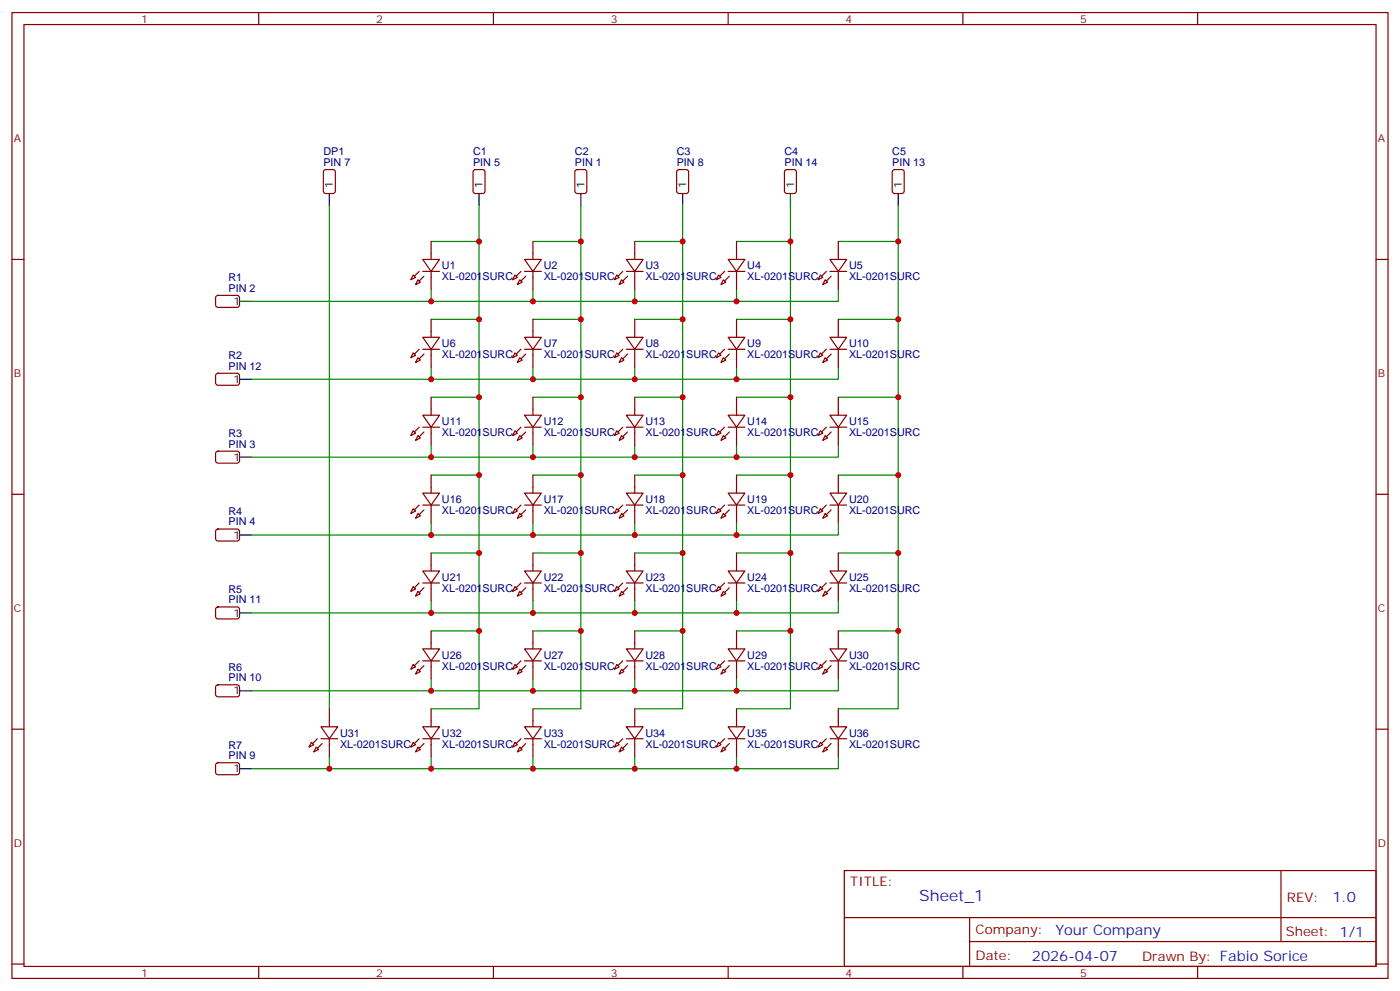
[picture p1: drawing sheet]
<svg xmlns="http://www.w3.org/2000/svg" width="412mm" height="292mm" viewBox="0 0 412 292" stroke-linecap="round" stroke-linejoin="round" font-family="sans-serif">
<g fill="none" stroke="#870000" stroke-width=".35">
<path d="M3.5 3.7h405.4v284.3h-405.4zM7.1 7.2h398.2v277.3h-398.2zM76.2 3.7v3.5M145.3 3.7v3.5M214.5 3.7v3.5M283.6 3.7v3.5M352.8 3.7v3.5M95.5 50.1l.5-.2h2.1l.6 .4 .1 6-.5 .6-2.3 .1-.7-.5-.1-5.9zM139.6 50.1l.5-.2h2.1l.6 .4 .1 6-.5 .6-2.3 .1-.7-.5-.1-5.9zM169.6 50.1l.4-.2h2.2l.6 .4 .1 6-.5 .6-2.4 .1-.6-.5-.1-5.9zM199.6 50.1l.4-.2h2.1l.7 .4v6l-.4 .6-2.4 .1-.6-.5-.1-5.9zM231.3 50.1l.5-.2h2.1l.6 .4 .1 6-.5 .6-2.3 .1-.7-.5v-5.9z"/>
<path d="M263.1 50.1l.4-.2h2.1l.7 .4v6l-.4 .6-2.4 .1-.6-.5-.1-5.9zM3.5 76.4h3.6M124.5 76.4h5l-2.5 3.5zM124.5 79.9h5M127 71.1v5.3M127 79.9v5.3M154.5 76.4h5l-2.5 3.5zM154.5 79.9h5M157 71.1v5.3M157 79.9v5.3M184.5 76.4h4.9l-2.4 3.5zM184.5 79.9h4.9"/>
<path d="M187 71.1v5.3M187 79.9v5.3M214.5 76.4h4.9l-2.4 3.5zM214.5 79.9h4.9M217 71.1v5.3M217 79.9v5.3M244.5 76.4h4.9l-2.5 3.5zM244.5 79.9h4.9M246.9 71.1v5.3M246.9 79.9v5.3M405.3 76.4h3.6M63.7 87.2l.5-.2h5.9l.5 .7-.1 2.4-.7 .4-5.9-.1-.4-.6v-2.1z"/>
<path d="M121.7 81l.7 .7-1.4 .7zM123.1 82.4l.7 .7-1.4 .7zM124.5 99.3h5l-2.5 3.5zM127 94v5.3M151.7 81l.7 .7-1.4 .7zM153.1 82.4l.7 .7-1.4 .7zM154.5 99.3h5l-2.5 3.5zM157 94v5.3M181.7 81l.7 .7-1.4 .7zM183.1 82.4l.7 .7-1.4 .7zM184.5 99.3h4.9l-2.4 3.5zM187 94v5.3"/>
<path d="M211.7 81l.7 .7-1.4 .7zM213.1 82.4l.7 .7-1.4 .7zM214.5 99.3h4.9l-2.4 3.5zM217 94v5.3M241.7 81l.7 .7-1.5 .7zM243.1 82.4l.7 .7-1.4 .7zM244.5 99.3h4.9l-2.5 3.5zM246.9 94v5.3M63.7 110.1l.5-.2h5.9l.5 .7-.1 2.4-.7 .4h-5.9l-.4-.7v-2.1zM121.7 103.9l.7 .7-1.4 .7zM123.1 105.3l.7 .7-1.4 .7zM124.5 102.8h5"/>
<path d="M127 102.8v5.3M127 116.9v5.3M151.7 103.9l.7 .7-1.4 .7zM153.1 105.3l.7 .7-1.4 .7zM154.5 102.8h5M157 102.8v5.3M157 116.9v5.3M181.7 103.9l.7 .7-1.4 .7zM183.1 105.3l.7 .7-1.4 .7zM184.5 102.8h4.9M187 102.8v5.3M187 116.9v5.3"/>
<path d="M211.7 103.9l.7 .7-1.4 .7zM213.1 105.3l.7 .7-1.4 .7zM214.5 102.8h4.9M217 102.8v5.3M217 116.9v5.3M241.7 103.9l.7 .7-1.5 .7zM243.1 105.3l.7 .7-1.4 .7zM244.5 102.8h4.9M246.9 102.8v5.3M246.9 116.9v5.3M63.7 133l.5-.2 5.9 .1 .5 .6-.1 2.4-.7 .4h-5.9l-.4-.7v-2.1zM121.7 126.8l.7 .7-1.4 .7z"/>
<path d="M123.1 128.2l.7 .7-1.4 .7zM124.5 122.2h5l-2.5 3.6zM124.5 125.8h5M127 125.8v5.3M127 139.9v5.3M151.7 126.8l.7 .7-1.4 .7zM153.1 128.2l.7 .7-1.4 .7zM154.5 122.2h5l-2.5 3.6zM154.5 125.8h5M157 125.8v5.3M157 139.9v5.3M181.7 126.8l.7 .7-1.4 .7z"/>
<path d="M183.1 128.2l.7 .7-1.4 .7zM184.5 122.2h4.9l-2.4 3.6zM184.5 125.8h4.9M187 125.8v5.3M187 139.9v5.3M211.7 126.8l.7 .7-1.4 .7zM213.1 128.2l.7 .7-1.4 .7zM214.5 122.2h4.9l-2.4 3.6zM214.5 125.8h4.9M217 125.8v5.3M217 139.9v5.3M241.7 126.8l.7 .7-1.5 .7z"/>
<path d="M243.1 128.2l.7 .7-1.4 .7zM244.5 122.2h4.9l-2.5 3.6zM244.5 125.8h4.9M246.9 125.8v5.3M246.9 139.9v5.3M3.5 145.5h3.6M63.7 156l.5-.2h5.9l.5 .7-.1 2.3-.7 .5-5.9-.1-.4-.6v-2.1zM121.7 149.8l.7 .7-1.4 .7zM123.1 151.2l.7 .7-1.4 .7zM124.5 145.2h5l-2.5 3.5zM124.5 148.7h5M127 148.7v5.3"/>
<path d="M151.7 149.8l.7 .7-1.4 .7zM153.1 151.2l.7 .7-1.4 .7zM154.5 145.2h5l-2.5 3.5zM154.5 148.7h5M157 148.7v5.3M181.7 149.8l.7 .7-1.4 .7zM183.1 151.2l.7 .7-1.4 .7zM184.5 145.2h4.9l-2.4 3.5zM184.5 148.7h4.9M187 148.7v5.3M211.7 149.8l.7 .7-1.4 .7zM213.1 151.2l.7 .7-1.4 .7z"/>
<path d="M214.5 145.2h4.9l-2.4 3.5zM214.5 148.7h4.9M217 148.7v5.3M241.7 149.8l.7 .7-1.5 .7zM243.1 151.2l.7 .7-1.4 .7zM244.5 145.2h4.9l-2.5 3.5zM244.5 148.7h4.9M246.9 148.7v5.3M405.3 145.5h3.6M63.7 178.9l.5-.2h5.9l.5 .7-.1 2.4-.7 .4-5.9-.1-.4-.6v-2.1zM121.7 172.7l.7 .7-1.4 .7zM123.1 174.1l.7 .7-1.4 .7z"/>
<path d="M124.5 168.1h5l-2.5 3.5zM124.5 171.6h5M127 162.8v5.3M127 171.6v5.3M151.7 172.7l.7 .7-1.4 .7zM153.1 174.1l.7 .7-1.4 .7zM154.5 168.1h5l-2.5 3.5zM154.5 171.6h5M157 162.8v5.3M157 171.6v5.3M181.7 172.7l.7 .7-1.4 .7zM183.1 174.1l.7 .7-1.4 .7z"/>
<path d="M184.5 168.1h4.9l-2.4 3.5zM184.5 171.6h4.9M187 162.8v5.3M187 171.6v5.3M211.7 172.7l.7 .7-1.4 .7zM213.1 174.1l.7 .7-1.4 .7zM214.5 168.1h4.9l-2.4 3.5zM214.5 171.6h4.9M217 162.8v5.3M217 171.6v5.3M241.7 172.7l.7 .7-1.5 .7zM243.1 174.1l.7 .7-1.4 .7z"/>
<path d="M244.5 168.1h4.9l-2.5 3.5zM244.5 171.6h4.9M246.9 162.8v5.3M246.9 171.6v5.3M121.7 195.6l.7 .7-1.4 .7zM123.1 197l.7 .7-1.4 .7zM124.5 191h5l-2.5 3.6zM124.5 194.6h5M127 185.7v5.3M127 194.6v5.2M151.7 195.6l.7 .7-1.4 .7zM153.1 197l.7 .7-1.4 .7z"/>
<path d="M154.5 191h5l-2.5 3.6zM154.5 194.6h5M157 185.7v5.3M157 194.6v5.2M181.7 195.6l.7 .7-1.4 .7zM183.1 197l.7 .7-1.4 .7zM184.5 191h4.9l-2.4 3.6zM184.5 194.6h4.9M187 185.7v5.3M187 194.6v5.2M211.7 195.6l.7 .7-1.4 .7zM213.1 197l.7 .7-1.4 .7z"/>
<path d="M214.5 191h4.9l-2.4 3.6zM214.5 194.6h4.9M217 185.7v5.3M217 194.6v5.2M241.7 195.6l.7 .7-1.5 .7zM243.1 197l.7 .7-1.4 .7zM244.5 191h4.9l-2.5 3.6zM244.5 194.6h4.9M246.9 185.7v5.3M246.9 194.6v5.2M3.5 214.7h3.6M63.7 201.8l.5-.2 5.9 .1 .5 .6-.1 2.4-.7 .4h-5.9l-.4-.7v-2.1z"/>
<path d="M91.7 218.5l.7 .8-1.4 .7zM93.1 220l.7 .7-1.4 .7zM94.5 214h5l-2.5 3.5zM94.5 217.5h5M97 208.7v5.3M97 217.5v5.3M121.7 218.5l.7 .8-1.4 .7zM123.1 220l.7 .7-1.4 .7zM124.5 214h5l-2.5 3.5zM124.5 217.5h5M127 208.7v5.3M127 217.5v5.3"/>
<path d="M151.7 218.5l.7 .8-1.4 .7zM153.1 220l.7 .7-1.4 .7zM154.5 214h5l-2.5 3.5zM154.5 217.5h5M157 208.7v5.3M157 217.5v5.3M181.7 218.5l.7 .8-1.4 .7zM183.1 220l.7 .7-1.4 .7zM184.5 214h4.9l-2.4 3.5zM184.5 217.5h4.9M187 208.7v5.3M187 217.5v5.3"/>
<path d="M211.7 218.5l.7 .8-1.4 .7zM213.1 220l.7 .7-1.4 .7zM214.5 214h4.9l-2.4 3.5zM214.5 217.5h4.9M217 208.7v5.3M217 217.5v5.3M241.7 218.5l.7 .8-1.5 .7zM243.1 220l.7 .7-1.4 .7zM244.5 214h4.9l-2.5 3.5zM244.5 217.5h4.9M246.9 208.7v5.3M246.9 217.5v5.3"/>
<path d="M405.3 214.7h3.6M63.7 224.7l.5-.2 5.9 .1 .5 .6-.1 2.4-.7 .5-5.9-.1-.4-.6v-2.2zM248.7 256.3h156.6v28.2h-156.6zM377.3 256.3v20.9M248.7 270.1h156.5M285.6 277.2h119.6M285.6 270.1v14.2M3.5 283.8h3.6M76.2 284.5v3.5M145.3 284.5v3.5M214.5 284.5v3.5M283.6 284.5v3.5"/>
<path d="M352.8 284.5v3.5M405.3 283.8h3.6"/>
</g>
<g fill="none" stroke="#000" stroke-width=".35">
<path d="M97 57v3.5M141.1 57v3.5M171.1 57v3.5M201.1 57v3.5M232.8 57v3.5M264.6 57v3.5M70.6 88.7h3.5M70.6 111.7h3.5M70.6 134.6h3.5M70.6 157.5h3.5M70.6 180.4h3.5M70.6 203.4h3.5"/>
<path d="M70.6 226.3h3.5"/>
</g>
<g fill="none" stroke="#008700" stroke-width=".35">
<path d="M97 60.5v148.2M141.1 60.5v10.6h-14.1M141.1 71.1v22.9h-14.1M171.1 60.5v10.6h-14.1M171.1 71.1v22.9h-14.1M201.1 60.5v10.6h-14.1M201.1 71.1v22.9h-14.1M232.8 60.5v10.6h-15.8M232.8 71.1v22.9h-15.8M264.6 60.5v10.6h-17.7M264.6 71.1v22.9h-17.7M127 85.2v3.5h-52.9"/>
<path d="M141.1 94v22.9h-14.1M157 85.2v3.5h-30M171.1 94v22.9h-14.1M187 85.2v3.5h-30M201.1 94v22.9h-14.1M217 85.2v3.5h-30M232.8 94v22.9h-15.8M246.9 85.2v3.5h-29.9M264.6 94v22.9h-17.7M127 108.1v3.6h-52.9M141.1 116.9v23h-14.1M157 108.1v3.6h-30"/>
<path d="M171.1 116.9v23h-14.1M187 108.1v3.6h-30M201.1 116.9v23h-14.1M217 108.1v3.6h-30M232.8 116.9v23h-15.8M246.9 108.1v3.6h-29.9M264.6 116.9v23h-17.7M127 131.1v3.5h-52.9M141.1 139.9v22.9h-14.1M157 131.1v3.5h-30M171.1 139.9v22.9h-14.1M187 131.1v3.5h-30"/>
<path d="M201.1 139.9v22.9h-14.1M217 131.1v3.5h-30M232.8 139.9v22.9h-15.8M246.9 131.1v3.5h-29.9M264.6 139.9v22.9h-17.7M127 154v3.5h-52.9M157 154v3.5h-30M187 154v3.5h-30M217 154v3.5h-30M246.9 154v3.5h-29.9M127 176.9v3.5h-52.9M141.1 162.8v22.9h-14.1"/>
<path d="M157 176.9v3.5h-30M171.1 162.8v22.9h-14.1M187 176.9v3.5h-30M201.1 162.8v22.9h-14.1M217 176.9v3.5h-30M232.8 162.8v22.9h-15.8M246.9 176.9v3.5h-29.9M264.6 162.8v22.9h-17.7M127 199.8v3.6h-52.9M141.1 185.7v23h-14.1M157 199.8v3.6h-30M171.1 185.7v23h-14.1"/>
<path d="M187 199.8v3.6h-30M201.1 185.7v23h-14.1M217 199.8v3.6h-30M232.8 185.7v23h-15.8M246.9 199.8v3.6h-29.9M264.6 185.7v23h-17.7M97 222.8v3.5M127 222.8v3.5M157 222.8v3.5M187 222.8v3.5M217 222.8v3.5M246.9 222.8v3.5h-172.8"/>
</g>
<g fill="#870000" stroke="#870000" stroke-width=".35">
<path d="M124.9 81.3l-1.4 1.4z"/>
<path d="M123.5 79.9l-1.4 1.4z"/>
<path d="M153.5 82.7l1.4-1.4z"/>
<path d="M153.5 79.9l-1.5 1.4z"/>
<path d="M184.9 81.3l-1.5 1.4z"/>
<path d="M183.4 79.9l-1.4 1.4z"/>
<path d="M214.8 81.3l-1.4 1.4z"/>
<path d="M213.4 79.9l-1.4 1.4z"/>
<path d="M244.8 81.3l-1.4 1.4z"/>
<path d="M243.4 79.9l-1.4 1.4z"/>
<path d="M124.9 104.2l-1.4 1.5z"/>
<path d="M123.5 102.8l-1.4 1.4z"/>
<path d="M153.5 105.7l1.4-1.5z"/>
<path d="M153.5 102.8l-1.5 1.4z"/>
<path d="M184.9 104.2l-1.5 1.5z"/>
<path d="M183.4 102.8l-1.4 1.4z"/>
<path d="M214.8 104.2l-1.4 1.5z"/>
<path d="M213.4 102.8l-1.4 1.4z"/>
<path d="M244.8 104.2l-1.4 1.5z"/>
<path d="M243.4 102.8l-1.4 1.4z"/>
<path d="M124.9 127.2l-1.4 1.4z"/>
<path d="M122.1 127.2l1.4-1.4z"/>
<path d="M154.9 127.2l-1.4 1.4z"/>
<path d="M153.5 125.8l-1.5 1.4z"/>
<path d="M184.9 127.2l-1.5 1.4z"/>
<path d="M182 127.2l1.4-1.4z"/>
<path d="M214.8 127.2l-1.4 1.4z"/>
<path d="M213.4 125.8l-1.4 1.4z"/>
<path d="M244.8 127.2l-1.4 1.4z"/>
<path d="M243.4 125.8l-1.4 1.4z"/>
<path d="M123.5 151.5l1.4-1.4z"/>
<path d="M123.5 148.7l-1.4 1.4z"/>
<path d="M154.9 150.1l-1.4 1.4z"/>
<path d="M153.5 148.7l-1.5 1.4z"/>
<path d="M184.9 150.1l-1.5 1.4z"/>
<path d="M183.4 148.7l-1.4 1.4z"/>
<path d="M214.8 150.1l-1.4 1.4z"/>
<path d="M213.4 148.7l-1.4 1.4z"/>
<path d="M244.8 150.1l-1.4 1.4z"/>
<path d="M243.4 148.7l-1.4 1.4z"/>
<path d="M124.9 173l-1.4 1.4z"/>
<path d="M123.5 171.6l-1.4 1.4z"/>
<path d="M154.9 173l-1.4 1.4z"/>
<path d="M153.5 171.6l-1.5 1.4z"/>
<path d="M184.9 173l-1.5 1.4z"/>
<path d="M183.4 171.6l-1.4 1.4z"/>
<path d="M214.8 173l-1.4 1.4z"/>
<path d="M213.4 171.6l-1.4 1.4z"/>
<path d="M244.8 173l-1.4 1.4z"/>
<path d="M243.4 171.6l-1.4 1.4z"/>
<path d="M124.9 196l-1.4 1.4z"/>
<path d="M123.5 194.6l-1.4 1.4z"/>
<path d="M154.9 196l-1.4 1.4z"/>
<path d="M153.5 194.6l-1.5 1.4z"/>
<path d="M184.9 196l-1.5 1.4z"/>
<path d="M183.4 194.6l-1.4 1.4z"/>
<path d="M214.8 196l-1.4 1.4z"/>
<path d="M213.4 194.6l-1.4 1.4z"/>
<path d="M244.8 196l-1.4 1.4z"/>
<path d="M243.4 194.6l-1.4 1.4z"/>
<path d="M93.5 220.3l1.4-1.4z"/>
<path d="M93.5 217.5l-1.4 1.4z"/>
<path d="M124.9 218.9l-1.4 1.4z"/>
<path d="M123.5 217.5l-1.4 1.4z"/>
<path d="M154.9 218.9l-1.4 1.4z"/>
<path d="M153.5 217.5l-1.5 1.4z"/>
<path d="M184.9 218.9l-1.5 1.4z"/>
<path d="M183.4 217.5l-1.4 1.4z"/>
<path d="M214.8 218.9l-1.4 1.4z"/>
<path d="M212 218.9l1.4-1.4z"/>
<path d="M244.8 218.9l-1.4 1.4z"/>
<path d="M242 218.9l1.4-1.4z"/>
</g>
<g fill="#c00">
<circle cx="97" cy="226.3" r=".88"/>
<circle cx="127" cy="226.3" r=".88"/>
<circle cx="157" cy="226.3" r=".88"/>
<circle cx="187" cy="226.3" r=".88"/>
<circle cx="217" cy="226.3" r=".88"/>
<circle cx="127" cy="88.7" r=".88"/>
<circle cx="157" cy="88.7" r=".88"/>
<circle cx="187" cy="88.7" r=".88"/>
<circle cx="217" cy="88.7" r=".88"/>
<circle cx="127" cy="111.7" r=".88"/>
<circle cx="157" cy="111.7" r=".88"/>
<circle cx="187" cy="111.7" r=".88"/>
<circle cx="217" cy="111.7" r=".88"/>
<circle cx="127" cy="134.6" r=".88"/>
<circle cx="157" cy="134.6" r=".88"/>
<circle cx="187" cy="134.6" r=".88"/>
<circle cx="217" cy="134.6" r=".88"/>
<circle cx="127" cy="157.5" r=".88"/>
<circle cx="157" cy="157.5" r=".88"/>
<circle cx="187" cy="157.5" r=".88"/>
<circle cx="217" cy="157.5" r=".88"/>
<circle cx="127" cy="180.4" r=".88"/>
<circle cx="157" cy="180.4" r=".88"/>
<circle cx="187" cy="180.4" r=".88"/>
<circle cx="217" cy="180.4" r=".88"/>
<circle cx="127" cy="203.4" r=".88"/>
<circle cx="157" cy="203.4" r=".88"/>
<circle cx="187" cy="203.4" r=".88"/>
<circle cx="217" cy="203.4" r=".88"/>
<circle cx="141.1" cy="71.1" r=".88"/>
<circle cx="141.1" cy="94" r=".88"/>
<circle cx="141.1" cy="116.9" r=".88"/>
<circle cx="141.1" cy="139.9" r=".88"/>
<circle cx="141.1" cy="162.8" r=".88"/>
<circle cx="141.1" cy="185.7" r=".88"/>
<circle cx="171.1" cy="71.1" r=".88"/>
<circle cx="171.1" cy="94" r=".88"/>
<circle cx="171.1" cy="116.9" r=".88"/>
<circle cx="171.1" cy="139.9" r=".88"/>
<circle cx="171.1" cy="162.8" r=".88"/>
<circle cx="171.1" cy="185.7" r=".88"/>
<circle cx="201.1" cy="71.1" r=".88"/>
<circle cx="201.1" cy="94" r=".88"/>
<circle cx="201.1" cy="116.9" r=".88"/>
<circle cx="201.1" cy="139.9" r=".88"/>
<circle cx="201.1" cy="162.8" r=".88"/>
<circle cx="201.1" cy="185.7" r=".88"/>
<circle cx="232.8" cy="71.1" r=".88"/>
<circle cx="232.8" cy="94" r=".88"/>
<circle cx="232.8" cy="116.9" r=".88"/>
<circle cx="232.8" cy="139.9" r=".88"/>
<circle cx="232.8" cy="162.8" r=".88"/>
<circle cx="232.8" cy="185.7" r=".88"/>
<circle cx="264.6" cy="71.1" r=".88"/>
<circle cx="264.6" cy="94" r=".88"/>
<circle cx="264.6" cy="116.9" r=".88"/>
<circle cx="264.6" cy="139.9" r=".88"/>
<circle cx="264.6" cy="162.8" r=".88"/>
<circle cx="264.6" cy="185.7" r=".88"/>
</g>
<text font-size="4.6" fill="#00f" x="270.8" y="265.3">Sheet_1</text>
<g font-size="4.2" fill="#00f">
<text x="392.5" y="265.6">1.0</text>
<text x="310.9" y="275.1">Your Company</text>
<text x="304" y="282.9">2026-04-07</text>
</g>
<g font-size="3.9" fill="#800">
<text x="250.5" y="260.9">TITLE:</text>
<text x="379.1" y="265.6">REV:</text>
<text x="287.4" y="275.1">Company:</text>
<text x="378.7" y="275.7">Sheet: 1/1</text>
<text x="287.4" y="282.8">Date:</text>
<text x="336.4" y="282.8">Drawn By: Fabio Sorice</text>
</g>
<g font-size="3.2" fill="#800">
<text x="41.6" y="6.7">1</text>
<text x="110.8" y="6.7">2</text>
<text x="179.9" y="6.7">3</text>
<text x="249.1" y="6.7">4</text>
<text x="318.2" y="6.7">5</text>
<text x="4.1" y="41.8">A</text>
<text x="405.9" y="41.8">A</text>
<text x="4.1" y="110.9">B</text>
<text x="405.9" y="110.9">B</text>
<text x="4.1" y="180.1">C</text>
<text x="405.9" y="180.1">C</text>
<text x="4.1" y="249.2">D</text>
<text x="405.9" y="249.2">D</text>
<text x="41.6" y="287.5">1</text>
<text x="110.8" y="287.5">2</text>
<text x="179.9" y="287.5">3</text>
<text x="249.1" y="287.5">4</text>
<text x="318.2" y="287.5">5</text>
</g>
<g font-size="3.2" fill="#000080">
<text x="95.3" y="45.6">DP1</text>
<text x="139.4" y="45.6">C1</text>
<text x="169.4" y="45.6">C2</text>
<text x="199.3" y="45.6">C3</text>
<text x="231.1" y="45.6">C4</text>
<text x="262.8" y="45.6">C5</text>
<text x="95.3" y="48.9">PIN 7</text>
<text x="139.4" y="48.9">PIN 5</text>
<text x="169.4" y="48.9">PIN 1</text>
<text x="199.3" y="48.9">PIN 8</text>
<text x="231.1" y="48.9">PIN 14</text>
<text x="262.8" y="48.9">PIN 13</text>
<text x="67.3" y="82.8">R1</text>
<text x="130.2" y="82.5">XL-0201SURC</text>
<text x="130.2" y="79.3">U1</text>
<text x="160.2" y="82.5">XL-0201SURC</text>
<text x="160.2" y="79.3">U2</text>
<text x="190.1" y="82.5">XL-0201SURC</text>
<text x="190.1" y="79.3">U3</text>
<text x="220.1" y="82.5">XL-0201SURC</text>
<text x="220.1" y="79.3">U4</text>
<text x="250.1" y="82.5">XL-0201SURC</text>
<text x="250.1" y="79.3">U5</text>
<text x="67.3" y="85.9">PIN 2</text>
<text x="67.3" y="105.7">R2</text>
<text x="130.2" y="105.4">XL-0201SURC</text>
<text x="130.2" y="102.2">U6</text>
<text x="160.2" y="105.4">XL-0201SURC</text>
<text x="160.2" y="102.2">U7</text>
<text x="190.1" y="105.4">XL-0201SURC</text>
<text x="190.1" y="102.2">U8</text>
<text x="220.1" y="105.4">XL-0201SURC</text>
<text x="220.1" y="102.2">U9</text>
<text x="250.1" y="105.4">XL-0201SURC</text>
<text x="250.1" y="102.2">U10</text>
<text x="67.3" y="108.8">PIN 12</text>
<text x="130.2" y="125.1">U11</text>
<text x="160.2" y="125.1">U12</text>
<text x="190.1" y="125.1">U13</text>
<text x="220.1" y="125.1">U14</text>
<text x="250.1" y="125.1">U15</text>
<text x="67.3" y="131.8">PIN 3</text>
<text x="67.3" y="128.6">R3</text>
<text x="130.2" y="128.4">XL-0201SURC</text>
<text x="160.2" y="128.4">XL-0201SURC</text>
<text x="190.1" y="128.4">XL-0201SURC</text>
<text x="220.1" y="128.4">XL-0201SURC</text>
<text x="250.1" y="128.4">XL-0201SURC</text>
<text x="130.2" y="148.1">U16</text>
<text x="160.2" y="148.1">U17</text>
<text x="190.1" y="148.1">U18</text>
<text x="220.1" y="148.1">U19</text>
<text x="250.1" y="148.1">U20</text>
<text x="67.3" y="154.7">PIN 4</text>
<text x="67.3" y="151.6">R4</text>
<text x="130.2" y="151.3">XL-0201SURC</text>
<text x="160.2" y="151.3">XL-0201SURC</text>
<text x="190.1" y="151.3">XL-0201SURC</text>
<text x="220.1" y="151.3">XL-0201SURC</text>
<text x="250.1" y="151.3">XL-0201SURC</text>
<text x="130.2" y="171">U21</text>
<text x="160.2" y="171">U22</text>
<text x="190.1" y="171">U23</text>
<text x="220.1" y="171">U24</text>
<text x="250.1" y="171">U25</text>
<text x="67.3" y="177.6">PIN 11</text>
<text x="67.3" y="174.5">R5</text>
<text x="130.2" y="174.2">XL-0201SURC</text>
<text x="160.2" y="174.2">XL-0201SURC</text>
<text x="190.1" y="174.2">XL-0201SURC</text>
<text x="220.1" y="174.2">XL-0201SURC</text>
<text x="250.1" y="174.2">XL-0201SURC</text>
<text x="67.3" y="197.4">R6</text>
<text x="130.2" y="197.2">XL-0201SURC</text>
<text x="130.2" y="193.9">U26</text>
<text x="160.2" y="197.2">XL-0201SURC</text>
<text x="160.2" y="193.9">U27</text>
<text x="190.1" y="197.2">XL-0201SURC</text>
<text x="190.1" y="193.9">U28</text>
<text x="220.1" y="197.2">XL-0201SURC</text>
<text x="220.1" y="193.9">U29</text>
<text x="250.1" y="197.2">XL-0201SURC</text>
<text x="250.1" y="193.9">U30</text>
<text x="67.3" y="200.6">PIN 10</text>
<text x="67.3" y="220.4">R7</text>
<text x="100.2" y="220.1">XL-0201SURC</text>
<text x="100.2" y="216.9">U31</text>
<text x="130.2" y="220.1">XL-0201SURC</text>
<text x="130.2" y="216.9">U32</text>
<text x="160.2" y="220.1">XL-0201SURC</text>
<text x="160.2" y="216.9">U33</text>
<text x="190.1" y="220.1">XL-0201SURC</text>
<text x="190.1" y="216.9">U34</text>
<text x="220.1" y="220.1">XL-0201SURC</text>
<text x="220.1" y="216.9">U35</text>
<text x="250.1" y="220.1">XL-0201SURC</text>
<text x="250.1" y="216.9">U36</text>
<text x="67.3" y="223.5">PIN 9</text>
</g>
<g font-size="3.2">
<text x="98.1" y="55.2" transform="rotate(-90 98.1 55.2)">1</text>
<text x="142.2" y="55.2" transform="rotate(-90 142.2 55.2)">1</text>
<text x="172.2" y="55.2" transform="rotate(-90 172.2 55.2)">1</text>
<text x="202.1" y="55.2" transform="rotate(-90 202.1 55.2)">1</text>
<text x="233.9" y="55.2" transform="rotate(-90 233.9 55.2)">1</text>
<text x="265.6" y="55.2" transform="rotate(-90 265.6 55.2)">1</text>
<text x="68.8" y="89.8">1</text>
<text x="68.8" y="112.7">1</text>
<text x="68.8" y="135.6">1</text>
<text x="68.8" y="158.6">1</text>
<text x="68.8" y="181.5">1</text>
<text x="68.8" y="204.4">1</text>
<text x="68.8" y="227.4">1</text>
</g>
</svg>
